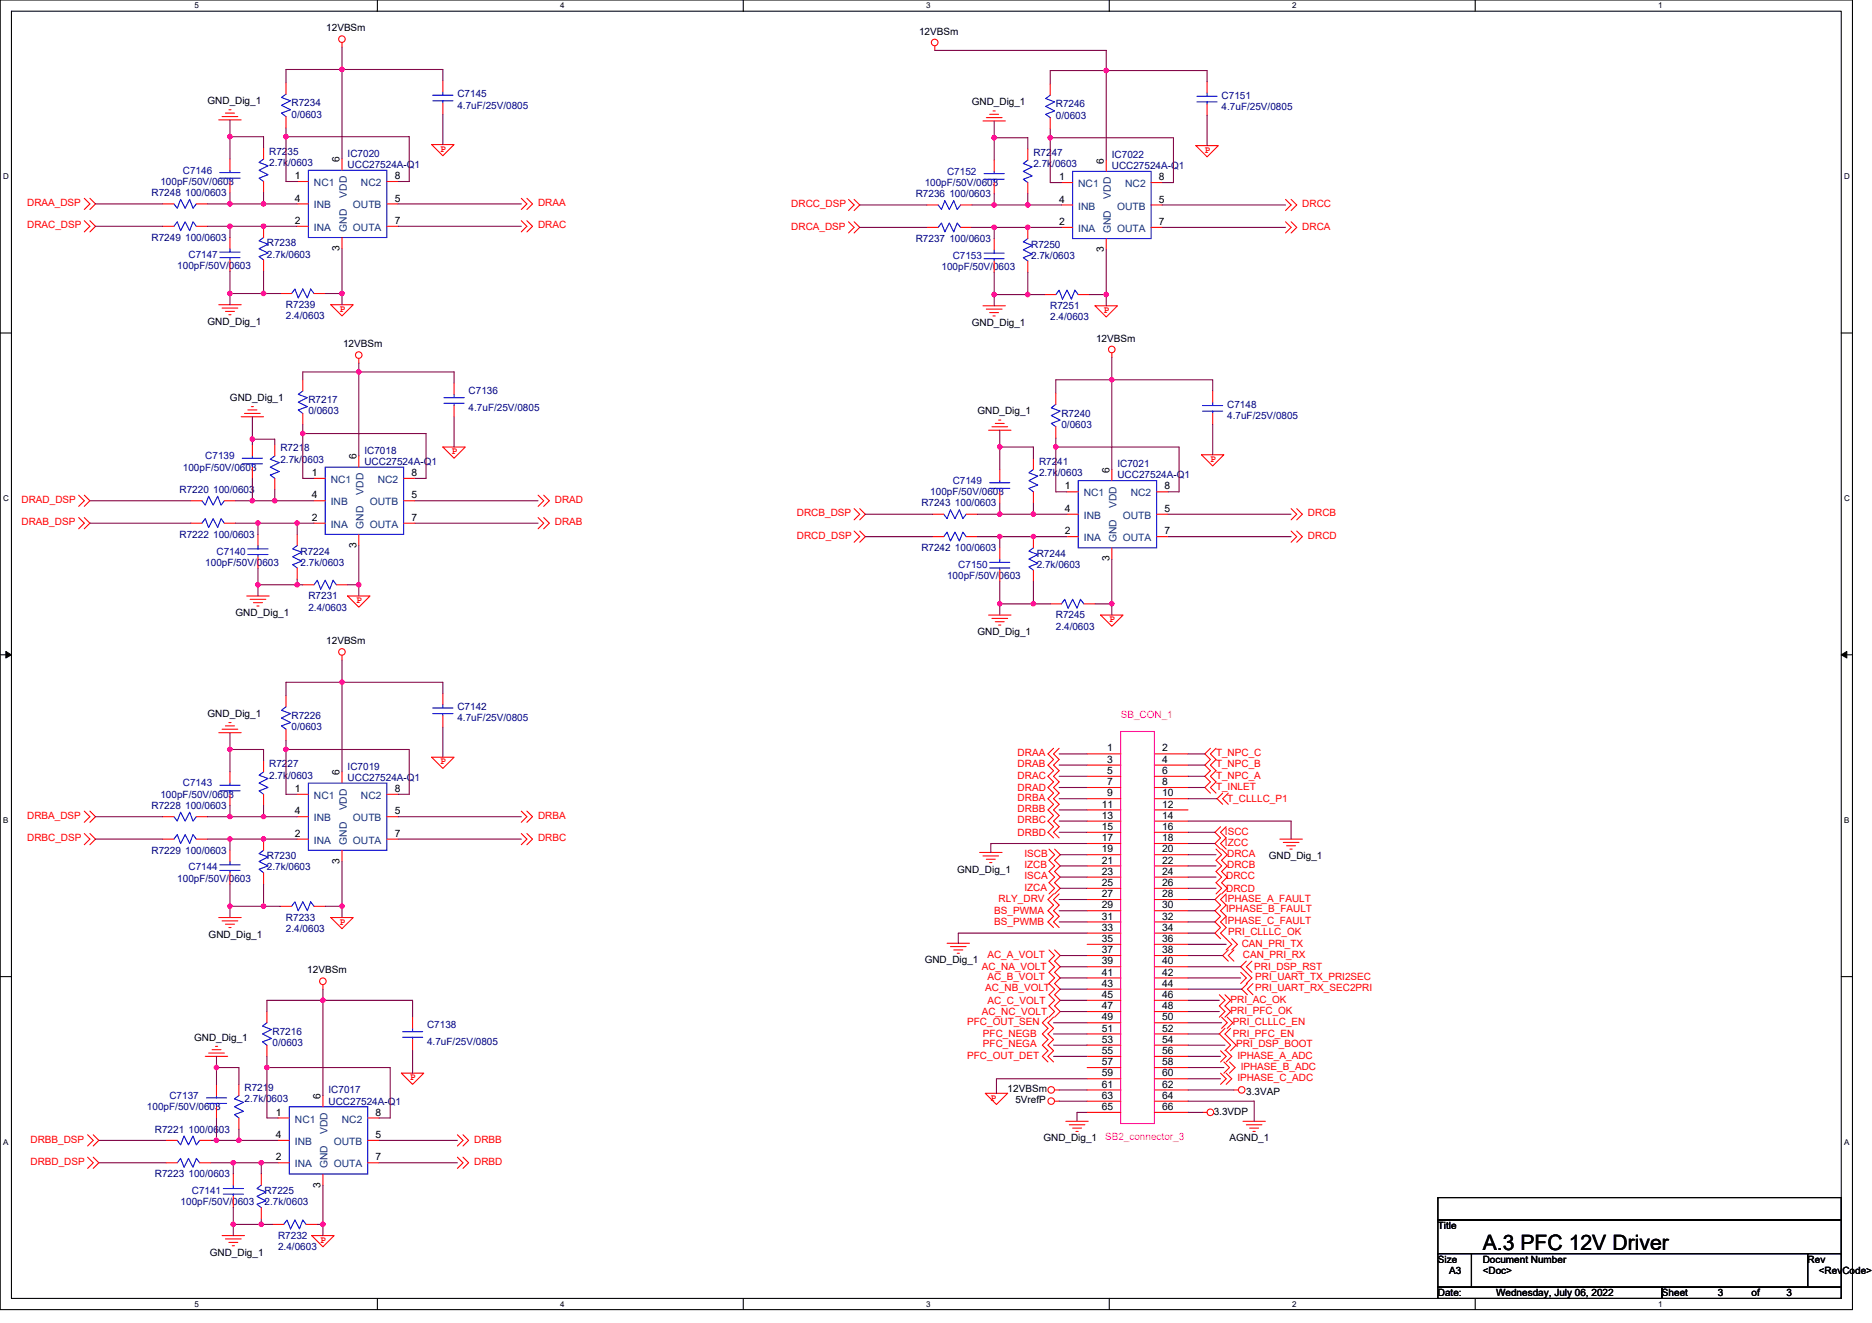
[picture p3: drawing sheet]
<svg xmlns="http://www.w3.org/2000/svg" width="297mm" height="210mm" viewBox="0 0 297 210" stroke-linecap="round" stroke-linejoin="round" font-family="sans-serif">
<path d="M0 0h293.9v207.9h-293.9zM1.8 1.8h290.4v204.3h-290.4z" fill="none" stroke="#000" stroke-width=".17"/>
<g fill="#fff">
<path d="M30.8 .2h.7v1.4h-.7z"/>
<path d="M30.8 206.3h.7v1.4h-.7z"/>
</g>
<path d="M59.9 0v1.8M59.9 206.1v1.8" fill="none" stroke="#000" stroke-width=".17"/>
<g fill="#fff">
<path d="M88.9 .2h.7v1.4h-.7z"/>
<path d="M88.9 206.3h.7v1.4h-.7z"/>
</g>
<path d="M117.9 0v1.8M117.9 206.1v1.8" fill="none" stroke="#000" stroke-width=".17"/>
<g fill="#fff">
<path d="M147 .2h.7v1.4h-.7z"/>
<path d="M147 206.3h.7v1.4h-.7z"/>
</g>
<path d="M176 0v1.8M176 206.1v1.8" fill="none" stroke="#000" stroke-width=".17"/>
<g fill="#fff">
<path d="M205 .2h.7v1.4h-.7z"/>
<path d="M205 206.3h.7v1.4h-.7z"/>
</g>
<path d="M234.1 0v1.8M234.1 206.1v1.8" fill="none" stroke="#000" stroke-width=".17"/>
<g fill="#fff">
<path d="M263.1 .2h.7v1.4h-.7z"/>
<path d="M263.1 206.3h.7v1.4h-.7z"/>
<path d="M.5 27.3h.9v1.4h-.9z"/>
<path d="M292.6 27.3h.9v1.4h-.9z"/>
<path d="M.5 78.4h.9v1.4h-.9z"/>
<path d="M292.6 78.4h.9v1.4h-.9z"/>
</g>
<path d="M0 52.9h1.8M292.2 52.9h1.7" fill="none" stroke="#000" stroke-width=".17"/>
<g fill="#fff">
<path d="M.5 129.5h.8v1.4h-.8z"/>
<path d="M292.6 129.5h.9v1.4h-.9z"/>
</g>
<path d="M0 103.9h1.8M292.2 103.9h1.7" fill="none" stroke="#000" stroke-width=".17"/>
<path d="M.9 103.4l.9 .5-.9 .5zM292.2 103.9l.8-.5v1z" fill="#000" stroke="#000" stroke-width=".16"/>
<g fill="#fff">
<path d="M.5 180.5h.8v1.4h-.8z"/>
<path d="M292.6 180.5h.9v1.4h-.9z"/>
</g>
<path d="M0 155h1.8M292.2 155h1.7M228.2 190.1h64v3.5h-64zM228.2 193.6h64v5.4h-64zM228.2 199h5.3v5.3h-5.3zM233.5 199h53.3v5.3h-53.3zM286.8 199h5.4v5.3h-5.4zM228.2 204.3h35.5v1.8h-35.5zM263.7 204.3h28.5v1.8h-28.5z" fill="none" stroke="#000" stroke-width=".17"/>
<g fill="none" stroke="#f00" stroke-width=".17">
<path d="M34.7 19h3.6M35.2 18.5h2.5M35.8 17.9h1.4M36.3 17.4h.4M45.4 13.2v1.7M45.4 18.5v1.8M54.3 6.8v.7M70.3 16.4v1.7M70.3 12.8v1.8M148.3 7.3v.7M156 19.2h3.5M156.5 18.7h2.5"/>
<path d="M157 18.1h1.5M157.6 17.6h.3M166.6 13.3v1.8M166.6 18.7v1.7M191.5 16.5v1.8M191.5 13v1.8M13.4 31.5l.9 .9-.9 .9M13.4 35l.9 .9-.9 .9M14.3 31.5l.9 .9-.9 .9M14.3 35l.9 .9-.9 .9M25.8 35.9h1.8M25.8 32.4h1.8"/>
<path d="M31.2 35.9h1.7M31.2 32.4h1.7M36.5 25.3v1.7M36.5 28.8v1.8M36.5 37.7v1.8M41.8 35.9v1.8M41.8 23.5v1.8M41.8 28.8v1.8M47.2 28.8h1.7M47.2 35.9h1.7M47.2 32.4h1.7M54.3 25.3v1.7"/>
<path d="M54.3 37.7v1.8M61.4 32.4h1.8M61.4 35.9h1.8M61.4 28.8h1.8M68.5 22.9h3.5l-1.7 1.8zM82.7 31.5l.9 .9-.9 .9M82.7 35l.9 .9-.9 .9M83.6 31.5l.9 .9-.9 .9M83.6 35l.9 .9-.9 .9M134.6 31.6l.9 .9-.9 .9M134.6 35.2l.9 .9-.9 .9M135.5 31.6l.9 .9-.9 .9"/>
<path d="M135.5 35.2l.9 .9-.9 .9M147.1 36.1h1.8M147.1 32.5h1.8M152.4 36.1h1.8M152.4 32.5h1.8M157.8 37.9v1.7M157.8 25.4v1.8M157.8 29v1.8M163.1 36.1v1.8M163.1 23.6v1.8M163.1 29v1.8M168.4 29h1.8"/>
<path d="M168.4 36.1h1.8M168.4 32.5h1.8M175.5 25.4v1.8M175.5 37.9v1.7M182.6 32.5h1.8M182.6 36.1h1.8M182.6 29h1.8M189.8 23.1h3.5l-1.8 1.8zM204 31.6l.9 .9-.9 .9M204 35.2l.9 .9-.9 .9M204.9 31.6l.9 .9-.9 .9M204.9 35.2l.9 .9-.9 .9"/>
<path d="M34.7 48.4h3.6M35.2 48.9h2.5M35.8 49.4h1.4M36.3 50h.4M36.5 41.3v1.7M41.8 41.3v1.7M44.5 46.6h1.8M49.8 46.6h1.8M52.5 48.4h3.5l-1.7 1.7zM56.9 56.9v.7M156 48.5h3.5M156.5 49.1h2.5"/>
<path d="M157 49.6h1.5M157.6 50.1h.3M157.8 41.4v1.8M163.1 41.4v1.8M165.8 46.8h1.7M171.1 46.8h1.8M173.8 48.5h3.5l-1.8 1.8zM176.4 56v.7M12.5 78.6l.9 .9-.9 .9M13.4 78.6l.9 .9-.9 .9M30.3 79.5h1.7M35.6 79.5h1.8"/>
<path d="M38.3 66.1h3.5M38.8 65.6h2.5M39.3 65.1h1.5M39.9 64.5h.3M40 70.6v1.8M40 74.1v1.8M43.6 70.6v1.8M43.6 75.9v1.8M48 60.3v1.8M48 65.6v1.8M49.8 75.9h1.8M49.8 79.5h1.8"/>
<path d="M56.9 72.4v1.7M64 79.5h1.8M64 75.9h1.8M70.3 71h3.5l-1.8 1.7zM72 64.4v1.7M72 60.8v1.8M85.4 78.6l.9 .9-.9 .9M86.3 78.6l.9 .9-.9 .9M156.9 68.3h3.5M157.4 67.7h2.5M157.9 67.2h1.4M158.5 66.7h.3"/>
<path d="M158.6 74.5v1.8M158.6 78.1v1.7M164 72.7v1.8M164 78.1v1.7M167.5 62.4v1.8M167.5 67.7v1.8M169.3 78.1h1.8M176.4 74.5v1.8M183.5 78.1h1.8M190.6 72.2h3.6l-1.8 1.8zM192.4 65.6v1.8M192.4 62.1v1.7"/>
<path d="M12.5 82.1l.9 .9-.9 .9M13.4 82.1l.9 .9-.9 .9M30.3 83h1.7M35.6 83h1.8M39.2 94.6h3.5M39.7 95.1h2.5M40.2 95.7h1.5M40.8 96.2h.3M40.9 88.4v1.7M40.9 84.8v1.8M47.2 90.1v1.8M47.2 84.8v1.8"/>
<path d="M48 92.8h1.8M49.8 83h1.8M53.4 92.8h1.8M55.2 94.6h3.5l-1.8 1.8zM56.9 84.8v1.8M64 83h1.8M85.4 82.1l.9 .9-.9 .9M86.3 82.1l.9 .9-.9 .9M135.5 80.7l.9 .9-.9 .9M135.5 84.3l.9 .9-.9 .9M136.4 80.7l.9 .9-.9 .9M136.4 84.3l.9 .9-.9 .9"/>
<path d="M148 85.2h1.8M148 81.6h1.8M153.3 85.2h1.8M153.3 81.6h1.8M156.9 97.6h3.5M157.4 98.1h2.5M157.9 98.7h1.4M158.5 99.2h.3M158.6 90.5v1.8M158.6 87v1.7M164 90.5v1.8M164 85.2v1.8"/>
<path d="M166.6 95.8h1.8M169.3 85.2h1.8M169.3 81.6h1.8M172 95.8h1.8M174.6 97.6h3.6l-1.8 1.8zM176.4 87v1.7M183.5 81.6h1.8M183.5 85.2h1.8M204.9 80.7l.9 .9-.9 .9M204.9 84.3l.9 .9-.9 .9M205.8 80.7l.8 .9-.8 .9M205.8 84.3l.8 .9-.8 .9"/>
<path d="M34.7 116.3h3.6M35.2 115.7h2.5M35.8 115.2h1.4M36.3 114.7h.4M45.4 110.4v1.8M45.4 115.7v1.8M54.3 104v.7M70.3 113.6v1.8M70.3 110.1v1.7M167.2 118.8l-.9 .9 .9 .8-.9 .9 .9 .9-.9 .9 .9 .9-.9 .9 .9 .9-.9 .9 .9 .9-.9 .8 .9 .9-.9 .9 .9 .9-.9 .9 .9 .9M168.1 118.8l-.9 .9 .9 .8-.9 .9 .9 .9-.9 .9 .9 .9-.9 .9 .9 .9-.9 .9 .9 .9-.9 .8 .9 .9-.9 .9 .9 .9-.9 .9 .9 .9M172.5 119.7h5.3"/>
<path d="M183.2 119.7h5.3M192.1 118.8l-.9 .9 .9 .8-.9 .9 .9 .9-.9 .9 .9 .9-.9 .9 .9 .9M193 118.8l-.9 .9 .9 .8-.9 .9 .9 .9-.9 .9 .9 .9-.9 .9 .9 .9M13.4 128.7l.9 .9-.9 .9M13.4 132.3l.9 .9-.9 .9M14.3 128.7l.9 .9-.9 .9M14.3 132.3l.9 .9-.9 .9M25.8 129.6h1.8M25.8 133.2h1.8M31.2 129.6h1.7M31.2 133.2h1.7M36.5 138.5v1.8"/>
<path d="M36.5 135v1.7M36.5 122.5v1.8M36.5 126.1v1.7M41.8 120.7v1.8M41.8 126.1v1.7M41.8 138.5v1.8M41.8 133.2v1.8M47.2 126.1h1.7M47.2 133.2h1.7M47.2 129.6h1.7M54.3 122.5v1.8M54.3 135v1.7"/>
<path d="M61.4 129.6h1.8M61.4 133.2h1.8M61.4 126.1h1.8M68.5 120.2h3.5l-1.7 1.8zM82.7 128.7l.9 .9-.9 .9M82.7 132.3l.9 .9-.9 .9M83.6 128.7l.9 .9-.9 .9M83.6 132.3l.9 .9-.9 .9M155.4 135.3h3.6M156 135.8h2.5M156.5 136.4h1.4M157 136.9h.4"/>
<path d="M166.5 134.8l.8 .9-.8 .8 .8 .9-.8 .9 .8 .9-.8 .9 .8 .9-.8 .9M167.3 134.8l.9 .9-.9 .8 .9 .9-.9 .9 .9 .9-.9 .9 .9 .9-.9 .9M172.5 121.4h5.3M172.5 123.2h5.3M172.5 125h5.3M172.5 126.8h5.3M172.5 128.5h5.3M172.5 130.3h5.3M172.5 132.1h5.3M172.5 133.9h5.3M172.5 135.7h5.3M172.5 137.4h5.3"/>
<path d="M172.5 139.2h5.3M183.2 121.4h5.3M183.2 123.2h5.3M183.2 125h5.3M183.2 126.8h5.3M183.2 128.5h5.3M183.2 130.3h5.3M183.2 132.1h5.3M183.2 133.9h5.3M183.2 135.7h5.3M183.2 137.4h5.3M183.2 139.2h5.3"/>
<path d="M193 134.8l.8 .9-.8 .8 .8 .9-.8 .9 .8 .9-.8 .9 .8 .9-.8 .9M193.7 131.2l-.9 .9 .9 .9-.9 .9 .9 .9M193.8 134.8l.9 .9-.9 .8 .9 .9-.9 .9 .9 .9-.9 .9 .9 .9-.9 .9M194 125.9l-.9 .9 .9 .9M194.6 131.2l-.9 .9 .9 .9-.9 .9 .9 .9M194.9 125.9l-.9 .9 .9 .9M203.1 133.2h3.5M203.6 133.7h2.5M204.1 134.2h1.5M204.7 134.8h.3M34.7 145.6h3.6M35.2 146.2h2.5"/>
<path d="M35.8 146.7h1.4M36.3 147.2h.4M44.5 143.8h1.8M49.8 143.8h1.8M51.2 156.3v.7M52.5 145.6h3.5l-1.7 1.8zM150.3 149.7h3.5M150.8 150.2h2.5M151.3 150.8h1.5M151.9 151.3h.3M166.5 150.8l.8 .9-.8 .8 .8 .9-.8 .9 .8 .9-.8 .9 .8 .9-.8 .9 .8 .9-.8 .9 .8 .8-.8 .9M167.2 141.9l-.9 .9 .9 .9-.9 .8 .9 .9-.9 .9 .9 .9"/>
<path d="M167.3 150.8l.9 .9-.9 .8 .9 .9-.9 .9 .9 .9-.9 .9 .9 .9-.9 .9 .9 .9-.9 .9 .9 .8-.9 .9M168.1 141.9l-.9 .9 .9 .9-.9 .8 .9 .9-.9 .9 .9 .9M172.5 141h5.3M172.5 142.8h5.3M172.5 144.5h5.3M172.5 146.3h5.3M172.5 148.1h5.3M172.5 149.9h5.3M172.5 151.7h5.3M172.5 153.4h5.3M172.5 155.2h5.3M172.5 157h5.3"/>
<path d="M172.5 158.8h5.3M183.2 141h5.3M183.2 142.8h5.3M183.2 144.5h5.3M183.2 146.3h5.3M183.2 148.1h5.3M183.2 149.9h5.3M183.2 151.7h5.3M183.2 153.4h5.3M183.2 155.2h5.3M183.2 157h5.3M183.2 158.8h5.3"/>
<path d="M193.5 157.9l.9 .9-.9 .9 .9 .8-.9 .9M193.7 141.9l-.9 .9 .9 .9-.9 .8 .9 .9-.9 .9 .9 .9-.9 .9 .9 .9M194.4 157.9l.9 .9-.9 .9 .9 .8-.9 .9M194.6 141.9l-.9 .9 .9 .9-.9 .8 .9 .9-.9 .9 .9 .9-.9 .9 1.7 1.8-.8 .9M194.9 150.8l-.9 .9 .9 .8M195.4 149l.9 .9-.9 .9M195.8 150.8l-.9 .9 .9 .8M196.9 154.3l.9 .9-.9 .9M197.8 152.5l-.9 .9 1.7 1.8-.8 .9M197.9 156.1l-.9 .9 .9 .9M198.6 152.5l-.8 .9 .8 .9M198.8 156.1l-.9 .9 .9 .9"/>
<path d="M32.6 167.7h3.5M33.1 167.1h2.5M33.7 166.6h1.4M34.2 166.1h.3M34.4 172.1v1.8M34.4 175.7v1.7M37.9 172.1v1.8M37.9 177.4v1.8M42.4 160.5v1.8M42.4 165.9v1.8M44.1 177.4h1.8M51.2 173.9v1.8"/>
<path d="M58.4 177.4h1.7M63.7 170.3h3.5l-1.7 1.8zM65.5 165v1.8M65.5 161.4v1.8M156.3 173.5h3.6l-1.8 1.8zM166.3 161.4l-.9 .9 .9 .9-.9 .9 .9 .9-.9 .9 .9 .9-.9 .9 .9 .9M167.2 161.4l-.9 .9 .9 .9-.9 .9 .9 .9-.9 .9 .9 .9-.9 .9 .9 .9M167.3 173h.8M167.3 174.8h.8M169.1 178h3.6M169.7 178.5h2.4M170.2 179h1.4"/>
<path d="M170.7 179.6h.4M172.5 160.5h5.3M172.5 162.3h5.3M172.5 164.1h5.3M172.5 165.9h5.3M172.5 167.7h5.3M172.5 169.4h5.3M172.5 171.2h5.3M172.5 173h5.3M172.5 174.8h5.3M172.5 176.6h5.3M183.2 160.5h5.3"/>
<path d="M183.2 162.3h5.3M183.2 164.1h5.3M183.2 165.9h5.3M183.2 167.7h5.3M183.2 169.4h5.3M183.2 171.2h5.3M183.2 173h5.3M183.2 174.8h5.3M183.2 176.6h5.3M190.8 176.6h.7M193.7 166.8l.9 .9-.9 .9M193.7 170.3l.9 .9-.9 .9"/>
<path d="M193.8 161.4l.9 .9-.9 .9M194.2 168.6l.9 .8-.9 .9M194.4 163.2l-.9 .9 1.8 1.8-.9 .9M194.6 166.8l.8 .9-.8 .9M194.6 170.3l.8 .9-.8 .9M194.7 161.4l.9 .9-.9 .9M195.1 168.6l.9 .8-.9 .9M195.3 163.2l-.9 .9 1.7 1.8-.8 .9M195.8 173h.7M197.2 178h3.6M197.8 178.5h2.4M198.3 179h1.4"/>
<path d="M198.8 179.6h.4M13.9 180.1l.9 .9-.9 .9M13.9 183.7l.9 .9-.9 .8M14.8 180.1l.9 .9-.9 .9M14.8 183.7l.9 .9-.9 .8M26.3 184.6h1.8M26.3 181h1.8M31.7 184.6h1.8M31.7 181h1.8M35.2 196.1h3.6M35.8 196.6h2.5M36.3 197.2h1.4"/>
<path d="M36.8 197.7h.4M37 189.9v1.8M37 186.3v1.8M41.5 191.7v1.7M41.5 186.3v1.8M43.2 194.3h1.8M44.1 184.6h1.8M44.1 181h1.8M48.6 194.3h1.8M49.5 196.1h3.5l-1.8 1.8zM51.2 186.3v1.8M58.4 181h1.7"/>
<path d="M58.4 184.6h1.7M72.6 180.1l.9 .9-.9 .9M72.6 183.7l.9 .9-.9 .8M73.5 180.1l.9 .9-.9 .9M73.5 183.7l.9 .9-.9 .8"/>
<circle cx="54.3" cy="6.2" r=".52"/>
<circle cx="148.3" cy="6.7" r=".52"/>
<circle cx="56.9" cy="56.4" r=".52"/>
<circle cx="176.4" cy="55.5" r=".52"/>
<circle cx="54.3" cy="103.5" r=".52"/>
<circle cx="51.2" cy="155.7" r=".53"/>
<circle cx="166.8" cy="173" r=".52"/>
<circle cx="166.8" cy="174.8" r=".52"/>
<circle cx="192" cy="176.5" r=".52"/>
<circle cx="197" cy="173" r=".52"/>
</g>
<g fill="none" stroke="#00f" stroke-width=".17">
<path d="M45.4 14.9l-.7 .6 1.4 .5-1.4 .7 1.4 .7-1.4 .5 .7 .6M68.7 15.1h3.2M68.7 16h3.2M70.3 16v.4M70.3 14.6v.5M166.6 15.1l-.7 .5 1.4 .6-1.4 .7 1.4 .7-1.4 .5 .7 .6M189.9 15.3h3.2M189.9 16.2h3.2M191.5 16.2v.3M191.5 14.8v.5M27.6 35.9l.5-.7 .6 1.4 .7-1.4 .7 1.4 .5-1.4 .6 .7M27.6 32.4l.5 .7 .6-1.5 .7 1.5 .7-1.5 .5 1.5 .6-.7"/>
<path d="M34.9 28.3h3.2M34.9 27.4h3.2M36.5 27v.4M36.5 28.3v.5M36.5 39.5v.5M41.8 37.7l-.7 .5 1.4 .6-1.4 .7 1.4 .7-1.4 .5 .7 .6M41.8 25.3l-.7 .5 1.4 .5-1.4 .7 1.4 .7-1.4 .6 .7 .5M48.9 27h12.5v10.7h-12.5zM148.9 36.1l.5-.7 .5 1.4 .7-1.4 .7 1.4 .6-1.4 .5 .7M148.9 32.5l.5 .8 .5-1.5 .7 1.5 .7-1.5 .6 1.5 .5-.8M156.1 28.4h3.2M156.1 27.6h3.2"/>
<path d="M157.8 39.6v.6M157.8 27.2v.4M157.8 28.4v.6M163.1 37.9l-.7 .5 1.4 .5-1.4 .7 1.4 .8-1.4 .5 .7 .5M163.1 25.4l-.7 .6 1.4 .5-1.4 .7 1.4 .7-1.4 .5 .7 .6M170.2 27.2h12.4v10.7h-12.4zM34.9 40h3.2M34.9 40.9h3.2M36.5 40.9v.4M49.8 46.6l-.5-.7-.5 1.4-.8-1.4-.7 1.4-.5-1.4-.5 .7M156.1 40.2h3.2M156.1 41.1h3.2"/>
<path d="M157.8 41.1v.3M171.1 46.8l-.5-.7-.6 1.4-.7-1.4-.7 1.4-.5-1.4-.6 .7M32 79.5l.6 .7 .5-1.4 .7 1.4 .7-1.4 .6 1.4 .5-.7M38.4 73.6h3.3M38.4 72.7h3.3M40 72.4v.3M40 73.6v.5M43.6 72.4l-.7 .5 1.4 .5-1.4 .7 1.4 .7-1.4 .6 .7 .5M48 62.1l-.7 .5 1.5 .5-1.5 .7 1.5 .7-1.5 .6 .7 .5M51.6 74.1h12.4v10.7h-12.4zM70.4 63.1h3.3M70.4 64h3.3"/>
<path d="M72 64v.4M72 62.6v.5M157 77.5h3.2M157 76.6h3.2M158.6 76.3v.3M158.6 77.5v.6M164 74.5l-.7 .5 1.4 .6-1.4 .7 1.4 .7-1.4 .5 .7 .6M167.5 64.2l-.7 .5 1.4 .6-1.4 .7 1.4 .7-1.4 .5 .7 .5M171.1 76.3h12.4v10.7h-12.4zM190.8 64.4h3.2M190.8 65.3h3.2M192.4 65.3v.3"/>
<path d="M192.4 63.8v.6M32 83l.6-.7 .5 1.4 .7-1.4 .7 1.4 .6-1.4 .5 .7M39.3 87.1h3.2M39.3 88h3.2M40.9 88v.4M40.9 86.6v.5M47.2 86.6l-.8 .5 1.5 .6-1.5 .7 1.5 .7-1.5 .5 .8 .5M49.8 92.8l.6-.7 .5 1.4 .7-1.4 .7 1.4 .5-1.4 .6 .7M149.8 85.2l.5-.7 .5 1.4 .7-1.4 .7 1.4 .6-1.4 .5 .7M149.8 81.6l.5 .7 .5-1.4 .7 1.4 .7-1.4 .6 1.4 .5-.7M157 89.3h3.2M157 90.1h3.2"/>
<path d="M158.6 90.1v.4M158.6 88.7v.6M164 87l-.7 .5 1.4 .5-1.4 .7 1.4 .7-1.4 .6 .7 .5M168.4 95.8l.5-.7 .6 1.4 .7-1.4 .7 1.4 .5-1.4 .6 .7M45.4 112.2l-.7 .5 1.4 .6-1.4 .7 1.4 .7-1.4 .5 .7 .5M68.7 112.4h3.2M68.7 113.3h3.2M70.3 113.3v.3M70.3 111.8v.6M27.6 129.6l.5 .7 .6-1.4 .7 1.4 .7-1.4 .5 1.4 .6-.7M27.6 133.2l.5-.7 .6 1.4 .7-1.4 .7 1.4 .5-1.4 .6 .7M34.9 137.3h3.2"/>
<path d="M34.9 138.2h3.2M34.9 125.5h3.2M34.9 124.6h3.2M36.5 138.2v.3M36.5 136.7v.6M36.5 124.3v.3M36.5 125.5v.6M41.8 122.5l-.7 .5 1.4 .6-1.4 .7 1.4 .7-1.4 .5 .7 .6M41.8 135l-.7 .5 1.4 .5-1.4 .7 1.4 .7-1.4 .6 .7 .5M48.9 124.3h12.5v10.7h-12.5zM46.3 143.8l.5-.7 .5 1.4 .7-1.4 .8 1.4 .5-1.4 .5 .7M32.8 175.1h3.2"/>
<path d="M32.8 174.2h3.2M34.4 173.9v.3M34.4 175.1v.6M37.9 173.9l-.7 .5 1.4 .6-1.4 .7 1.4 .7-1.4 .5 .7 .5M42.4 162.3l-.7 .6 1.4 .5-1.4 .7 1.4 .7-1.4 .6 .7 .5M45.9 175.7h12.5v10.6h-12.5zM63.9 163.7h3.2M63.9 164.6h3.2M65.5 164.6v.4M65.5 163.2v.5M28.1 184.6l.6-.7 .5 1.4 .7-1.4 .7 1.4 .6-1.4 .5 .7M28.1 181l.6 .7 .5-1.4 .7 1.4 .7-1.4 .6 1.4 .5-.7"/>
<path d="M35.4 188.6h3.2M35.4 189.5h3.2M37 189.5v.4M37 188.1v.5M41.5 188.1l-.7 .5 1.4 .6-1.4 .7 1.4 .7-1.4 .5 .7 .6M48.6 194.3l-.6-.7-.5 1.5-.7-1.5-.7 1.5-.6-1.5-.5 .7"/>
</g>
<path d="M177.8 116.1h5.4v62.2h-5.4z" fill="none" stroke="#f0f" stroke-width=".17"/>
<g fill="none" stroke="#800040" stroke-width=".17">
<path d="M36.5 19v2.7M54.3 11h-8.9v2.2M54.3 11v14.3M54.3 11h16v1.8M54.3 7.5v3.5M70.3 18.1v4.8M148.3 8h27.2v3.2M157.8 19.2v2.7M175.5 11.2h16v1.8M175.5 11.2h-8.9v2.1M175.5 11.2v14.2M191.5 18.3v4.8"/>
<path d="M15.2 32.4h10.6M15.2 35.9h10.6M32.9 32.4h3.6M32.9 35.9h3.6M36.5 32.4h5.3M36.5 21.7v3.6M36.5 30.6v1.8M36.5 21.7h5.3v1.8M36.5 35.9v1.8M36.5 35.9h10.7M41.8 30.6v1.8M41.8 32.4h5.4"/>
<path d="M45.4 21.7v7.1h1.8M45.4 20.3v1.4h19.5v7.1h-1.7M54.3 39.5v7.1M63.2 32.4h19.5M63.2 35.9h19.5M136.4 32.5h10.7M136.4 36.1h10.7M154.2 32.5h3.6M154.2 36.1h3.6M157.8 30.8v1.7M157.8 32.5h5.3M157.8 36.1h10.6"/>
<path d="M157.8 36.1v1.8M157.8 21.9h5.3v1.7M157.8 21.9v3.5M163.1 30.8v1.7M163.1 32.5h5.3M166.6 20.4v1.5M166.6 21.9h19.6v7.1h-1.8M166.6 21.9v7.1h1.8M175.5 39.6v7.2M184.4 32.5h19.6M184.4 36.1h19.6M36.5 43v3.6"/>
<path d="M36.5 46.6v1.8M36.5 46.6h5.3M41.8 46.6h2.7M41.8 43v3.6M51.6 46.6h2.7M54.3 46.6v1.8M56.9 59h-8.9v1.3M56.9 57.6v1.4M56.9 59h15.1v1.8M56.9 59v13.4M157.8 46.8h5.3M157.8 43.2v3.6"/>
<path d="M157.8 46.8v1.7M163.1 43.2v3.6M163.1 46.8h2.7M172.9 46.8h2.6M175.5 46.8v1.7M176.4 56.7v3.6M14.3 79.5h16M37.4 79.5h2.6M40 66.1v3.6M40 75.9v3.6M40 69.7v.9M40 69.7h3.6v.9"/>
<path d="M40 79.5h3.6M43.6 79.5h6.2M43.6 77.7v1.8M48 67.4v1.4M48 68.8v7.1h1.8M48 68.8h19.6v7.1h-1.8M65.8 79.5h19.6M72 66.1v4.9M158.6 71h5.4v1.7M158.6 68.3v2.7M158.6 71v3.5M158.6 79.8v1.8"/>
<path d="M164 79.8v1.8M167.5 69.5v1.5M167.5 71v7.1h1.8M167.5 71h19.6v7.1h-1.8M176.4 60.3h16v1.8M176.4 60.3h-8.9v2.1M176.4 60.3v14.2M192.4 67.4v4.8M14.3 83h16M37.4 83h3.5M40.9 90.1v2.7M40.9 83h6.3"/>
<path d="M40.9 83v1.8M40.9 92.8h6.3M40.9 92.8v1.8M47.2 83h2.6M47.2 83v1.8M47.2 91.9v.9h.8M55.2 92.8h1.7M56.9 86.6v6.2M56.9 92.8v1.8M65.8 83h19.6M137.3 81.6h10.7M137.3 85.2h10.7"/>
<path d="M155.1 81.6h3.5M155.1 85.2h3.5M158.6 81.6h5.4M158.6 85.2h10.7M158.6 85.2v1.8M158.6 95.8h5.4M158.6 92.3v3.5M158.6 95.8v1.8M164 81.6h5.3M164 95.8h2.6M164 92.3v3.5M173.8 95.8h2.6"/>
<path d="M176.4 88.7v7.1M176.4 95.8v1.8M185.3 81.6h19.6M185.3 85.2h19.6M36.5 116.3v2.7M36.5 119v3.5M36.5 119h5.3v1.7M45.4 117.5v1.5M45.4 119v7.1h1.8M45.4 119h19.5v7.1h-1.7M54.3 108.3h16v1.8M54.3 104.7v3.6"/>
<path d="M54.3 108.3h-8.9v2.1M54.3 108.3v14.2M70.3 115.4v4.8M168.1 119.7h4.4M188.5 119.7h2.7M15.2 129.6h10.6M15.2 133.2h10.6M32.9 129.6h3.6M32.9 133.2h3.6M36.5 127.8v1.8M36.5 133.2v1.8M36.5 129.6h5.3"/>
<path d="M41.8 127.8v1.8M41.8 129.6h5.4M47.2 133.2h-10.7M54.3 136.7v7.1M63.2 129.6h19.5M63.2 133.2h19.5M168.1 121.4h4.4M168.1 123.2h4.4M168.1 125h4.4M168.1 126.8h4.4M168.1 128.5h4.4M168.1 130.3h4.4"/>
<path d="M168.1 132.1h4.4M168.2 135.7h4.3M168.2 137.4h4.3M168.2 139.2h4.3M172.5 133.9h-15.3v1.4M188.5 135.7h4.5M188.5 137.4h4.5M188.5 139.2h4.5M188.5 132.1h4.3M188.5 133.9h4.3M188.5 121.4h2.7M188.5 123.2h2.7"/>
<path d="M188.5 125h2.7M188.5 130.3h16.4v2.9M188.5 126.8h4.6M36.5 143.8h5.3M36.5 140.3v3.5M36.5 143.8v1.8M41.8 143.8h2.7M41.8 140.3v3.5M51.2 158.8v15.1M51.2 158.8h14.3v2.6M51.2 158.8h-8.8v1.7M51.2 157v1.8"/>
<path d="M51.6 143.8h2.7M54.3 143.8v1.8M168.1 142.8h4.4M168.1 144.5h4.4M168.1 146.3h4.4M168.2 151.7h4.3M168.2 153.4h4.3M168.2 155.2h4.3M168.2 157h4.3M168.2 158.8h4.3M168.2 141h4.3M172.5 148.1h-20.4v1.6"/>
<path d="M188.5 141h4.5M188.5 158.8h5M188.5 157h8.5M188.5 142.8h4.3M188.5 144.5h4.3M188.5 146.3h4.3M188.5 148.1h4.3M188.5 153.4h8.4M188.5 155.2h8.4M188.5 149.9h6.1M188.5 151.7h5.5M34.4 169.4v2.7"/>
<path d="M34.4 177.4v3.6M34.4 169.4h3.5v2.7M34.4 167.7v1.7M37.9 179.2v1.8M42.4 169.4v8h1.7M42.4 169.4h19.5v8h-1.8M42.4 167.7v1.7M65.5 166.8v3.5M167.2 162.3h5.3M167.2 164.1h5.3M167.2 165.9h5.3M167.2 167.7h5.3"/>
<path d="M168.1 173h4.4M168.1 174.8h4.4M168.2 160.5h4.3M172.5 171.2h-14.4v2.3M172.5 176.6h-1.6v1.4M188.5 174.8h10.5v3.2M188.5 171.2h5.2M188.5 169.4h5.7M188.5 173h7.3M188.5 160.5h5M188.5 164.1h5M188.5 176.6h2.3"/>
<path d="M188.5 165.9h5.9M188.5 162.3h5.3M188.5 167.7h5.2M15.7 181h10.6M15.7 184.6h10.6M33.5 184.6h3.5M33.5 181h.9M34.4 181h3.5M37 191.7v2.6M37 194.3v1.8M37 184.6h4.5M37 194.3h4.5"/>
<path d="M37 184.6v1.7M37.9 181h6.2M41.5 184.6h2.6M41.5 184.6v1.7M41.5 193.4v.9M41.5 194.3h1.7M50.4 194.3h.8M51.2 188.1v6.2M51.2 194.3v1.8M60.1 184.6h12.5M60.1 181h12.5"/>
</g>
<g fill="#f0f" stroke="#f0f" stroke-width=".17">
<circle cx="54.3" cy="108.3" r=".35"/>
<circle cx="54.3" cy="11" r=".35"/>
<circle cx="175.5" cy="11.2" r=".35"/>
<circle cx="36.5" cy="21.7" r=".35"/>
<circle cx="45.4" cy="21.7" r=".35"/>
<circle cx="36.5" cy="118.9" r=".35"/>
<circle cx="45.4" cy="118.9" r=".35"/>
<circle cx="157.7" cy="21.9" r=".35"/>
<circle cx="166.6" cy="21.9" r=".35"/>
<circle cx="41.8" cy="32.4" r=".35"/>
<circle cx="36.5" cy="32.4" r=".35"/>
<circle cx="41.8" cy="129.6" r=".35"/>
<circle cx="36.5" cy="129.6" r=".35"/>
<circle cx="157.7" cy="32.5" r=".35"/>
<circle cx="163.1" cy="32.5" r=".35"/>
<circle cx="41.8" cy="35.9" r=".35"/>
<circle cx="36.5" cy="35.9" r=".35"/>
<circle cx="41.8" cy="133.2" r=".35"/>
<circle cx="36.5" cy="133.2" r=".35"/>
<circle cx="157.7" cy="36.1" r=".35"/>
<circle cx="163.1" cy="36.1" r=".35"/>
<circle cx="54.3" cy="46.6" r=".35"/>
<circle cx="175.5" cy="46.7" r=".35"/>
<circle cx="41.8" cy="46.6" r=".35"/>
<circle cx="36.5" cy="46.6" r=".35"/>
<circle cx="41.8" cy="143.8" r=".35"/>
<circle cx="36.5" cy="143.8" r=".35"/>
<circle cx="54.3" cy="143.8" r=".35"/>
<circle cx="163.1" cy="46.7" r=".35"/>
<circle cx="157.7" cy="46.7" r=".35"/>
<circle cx="51.2" cy="158.8" r=".35"/>
<circle cx="56.9" cy="59" r=".35"/>
<circle cx="176.4" cy="60.3" r=".35"/>
<circle cx="40" cy="69.7" r=".35"/>
<circle cx="158.6" cy="70.9" r=".35"/>
<circle cx="34.3" cy="169.4" r=".35"/>
<circle cx="42.3" cy="169.4" r=".35"/>
<circle cx="48" cy="68.8" r=".35"/>
<circle cx="167.5" cy="70.9" r=".35"/>
<circle cx="40" cy="79.5" r=".35"/>
<circle cx="43.6" cy="79.5" r=".35"/>
<circle cx="34.3" cy="181" r=".35"/>
<circle cx="37.9" cy="181" r=".35"/>
<circle cx="158.6" cy="81.6" r=".35"/>
<circle cx="164" cy="81.6" r=".35"/>
<circle cx="40.9" cy="83" r=".35"/>
<circle cx="47.1" cy="83" r=".35"/>
<circle cx="41.4" cy="184.5" r=".35"/>
<circle cx="37" cy="184.5" r=".35"/>
<circle cx="158.6" cy="85.2" r=".35"/>
<circle cx="164" cy="85.2" r=".35"/>
<circle cx="56.9" cy="92.8" r=".35"/>
<circle cx="176.4" cy="95.8" r=".35"/>
<circle cx="40.9" cy="92.8" r=".35"/>
<circle cx="158.6" cy="95.8" r=".35"/>
<circle cx="164" cy="95.8" r=".35"/>
<circle cx="47.1" cy="92.8" r=".35"/>
<circle cx="41.4" cy="194.3" r=".35"/>
<circle cx="37" cy="194.3" r=".35"/>
<circle cx="51.2" cy="194.3" r=".35"/>
</g>
<text font-size="3.4" x="235.3" y="198.4">A.3 PFC 12V Driver</text>
<g font-size="1.6">
<text x="51.8" y="5">12VBSm</text>
<text x="145.8" y="5.5">12VBSm</text>
<text x="32.9" y="16.5">GND_Dig_1</text>
<text x="154.2" y="16.7">GND_Dig_1</text>
<text x="46.8" y="28.4">1</text>
<text x="53.9" y="25.8" transform="rotate(-90 53.9 25.8)">6</text>
<text x="62.6" y="28.4">8</text>
<text x="168.1" y="28.6">1</text>
<text x="175.2" y="26" transform="rotate(-90 175.2 26)">6</text>
<text x="183.9" y="28.6">8</text>
<text x="46.8" y="35.5">2</text>
<text x="46.8" y="32">4</text>
<text x="62.6" y="32">5</text>
<text x="62.6" y="35.5">7</text>
<text x="168.1" y="35.7">2</text>
<text x="168.1" y="32.2">4</text>
<text x="183.9" y="32.2">5</text>
<text x="183.9" y="35.7">7</text>
<text x="53.9" y="39.9" transform="rotate(-90 53.9 39.9)">3</text>
<text x="175.2" y="40" transform="rotate(-90 175.2 40)">3</text>
<text x="32.9" y="51.6">GND_Dig_1</text>
<text x="154.2" y="51.7">GND_Dig_1</text>
<text x="54.4" y="55.1">12VBSm</text>
<text x="173.9" y="54.2">12VBSm</text>
<text x="36.5" y="63.6">GND_Dig_1</text>
<text x="155.1" y="65.8">GND_Dig_1</text>
<text x="49.5" y="75.5">1</text>
<text x="56.6" y="72.9" transform="rotate(-90 56.6 72.9)">6</text>
<text x="65.3" y="75.5">8</text>
<text x="168.9" y="77.7">1</text>
<text x="176" y="75" transform="rotate(-90 176 75)">6</text>
<text x="184.8" y="77.7">8</text>
<text x="49.5" y="82.7">2</text>
<text x="49.5" y="79.1">4</text>
<text x="65.3" y="79.1">5</text>
<text x="65.3" y="82.7">7</text>
<text x="168.9" y="81.2">4</text>
<text x="184.8" y="81.2">5</text>
<text x="56.6" y="87" transform="rotate(-90 56.6 87)">3</text>
<text x="168.9" y="84.8">2</text>
<text x="176" y="89.1" transform="rotate(-90 176 89.1)">3</text>
<text x="184.8" y="84.8">7</text>
<text x="37.4" y="97.8">GND_Dig_1</text>
<text x="155.1" y="100.8">GND_Dig_1</text>
<text x="51.8" y="102.2">12VBSm</text>
<text x="32.9" y="113.8">GND_Dig_1</text>
<text x="175.7" y="119.3">1</text>
<text x="184.4" y="119.3">2</text>
<text x="46.8" y="125.7">1</text>
<text x="53.9" y="123" transform="rotate(-90 53.9 123)">6</text>
<text x="62.6" y="125.7">8</text>
<text x="175.7" y="121.1">3</text>
<text x="175.7" y="122.8">5</text>
<text x="175.7" y="124.6">7</text>
<text x="184.4" y="121.1">4</text>
<text x="184.4" y="122.8">6</text>
<text x="184.4" y="124.6">8</text>
<text x="46.8" y="129.2">4</text>
<text x="62.6" y="129.2">5</text>
<text x="174.8" y="128.2">11</text>
<text x="174.8" y="129.9">13</text>
<text x="174.8" y="131.7">15</text>
<text x="175.7" y="126.4">9</text>
<text x="184.4" y="126.4">10</text>
<text x="184.4" y="128.2">12</text>
<text x="184.4" y="129.9">14</text>
<text x="184.4" y="131.7">16</text>
<text x="46.8" y="132.8">2</text>
<text x="53.9" y="137.1" transform="rotate(-90 53.9 137.1)">3</text>
<text x="62.6" y="132.8">7</text>
<text x="174.8" y="133.5">17</text>
<text x="174.8" y="135.3">19</text>
<text x="174.8" y="137.1">21</text>
<text x="184.4" y="133.5">18</text>
<text x="184.4" y="135.3">20</text>
<text x="184.4" y="137.1">22</text>
<text x="201.3" y="136.4">GND_Dig_1</text>
<text x="151.9" y="138.5">GND_Dig_1</text>
<text x="174.8" y="138.8">23</text>
<text x="174.8" y="140.6">25</text>
<text x="174.8" y="142.4">27</text>
<text x="184.4" y="138.8">24</text>
<text x="184.4" y="140.6">26</text>
<text x="184.4" y="142.4">28</text>
<text x="33.1" y="148.8">GND_Dig_1</text>
<text x="174.8" y="144.2">29</text>
<text x="174.8" y="145.9">31</text>
<text x="174.8" y="147.7">33</text>
<text x="174.8" y="149.5">35</text>
<text x="184.4" y="144.2">30</text>
<text x="184.4" y="145.9">32</text>
<text x="184.4" y="147.7">34</text>
<text x="184.4" y="149.5">36</text>
<text x="48.8" y="154.5">12VBSm</text>
<text x="146.7" y="152.9">GND_Dig_1</text>
<text x="174.8" y="151.3">37</text>
<text x="174.8" y="153.1">39</text>
<text x="174.8" y="154.8">41</text>
<text x="184.4" y="151.3">38</text>
<text x="184.4" y="153.1">40</text>
<text x="184.4" y="154.8">42</text>
<text x="174.8" y="156.6">43</text>
<text x="174.8" y="158.4">45</text>
<text x="174.8" y="160.2">47</text>
<text x="174.8" y="161.9">49</text>
<text x="184.4" y="156.6">44</text>
<text x="184.4" y="158.4">46</text>
<text x="184.4" y="160.2">48</text>
<text x="184.4" y="161.9">50</text>
<text x="30.8" y="165.2">GND_Dig_1</text>
<text x="174.8" y="163.7">51</text>
<text x="174.8" y="165.5">53</text>
<text x="174.8" y="167.3">55</text>
<text x="184.4" y="163.7">52</text>
<text x="184.4" y="165.5">54</text>
<text x="184.4" y="167.3">56</text>
<text x="159.9" y="173.4">12VBSm</text>
<text x="174.8" y="169.1">57</text>
<text x="174.8" y="170.8">59</text>
<text x="174.8" y="172.6">61</text>
<text x="184.4" y="169.1">58</text>
<text x="184.4" y="170.8">60</text>
<text x="184.4" y="172.6">62</text>
<text x="197.8" y="173.7">3.3VAP</text>
<text x="43.8" y="177.1">1</text>
<text x="50.9" y="174.4" transform="rotate(-90 50.9 174.4)">6</text>
<text x="59.6" y="177.1">8</text>
<text x="161.1" y="175.1">5VrefP</text>
<text x="174.8" y="174.4">63</text>
<text x="174.8" y="176.2">65</text>
<text x="184.4" y="174.4">64</text>
<text x="184.4" y="176.2">66</text>
<text x="192.6" y="176.9">3.3VDP</text>
<text x="43.8" y="184.2">2</text>
<text x="43.8" y="180.6">4</text>
<text x="59.6" y="180.6">5</text>
<text x="59.6" y="184.2">7</text>
<text x="165.6" y="181.2">GND_Dig_1</text>
<text x="195.1" y="181.2">AGND_1</text>
<text x="50.9" y="188.5" transform="rotate(-90 50.9 188.5)">3</text>
<text x="228.2" y="195.1">Title</text>
<text x="33.3" y="199.3">GND_Dig_1</text>
<text x="228.2" y="200.4">Size</text>
<text x="229.9" y="202.2">A3</text>
<text x="235.3" y="200.4">Document Number</text>
<text x="235.3" y="202.2">&lt;Doc&gt;</text>
<text x="286.8" y="200.4">Rev</text>
<text x="288.6" y="202.2">&lt;RevCode&gt;</text>
<text x="228.2" y="205.7">Date:</text>
<text x="237.4" y="205.7">Wednesday, July 06, 2022</text>
<text x="263.7" y="205.7">Sheet</text>
<text x="272.6" y="205.7">3</text>
<text x="277.9" y="205.7">of</text>
<text x="283.5" y="205.7">3</text>
</g>
<g font-size="1.6" fill="#000080">
<text x="46.3" y="16.9">R7234</text>
<text x="72.6" y="15.5">C7145</text>
<text x="72.6" y="17.3">4.7uF/25V/0805</text>
<text x="167.5" y="17.1">R7246</text>
<text x="193.8" y="15.6">C7151</text>
<text x="193.8" y="17.4">4.7uF/25V/0805</text>
<text x="46.3" y="18.7">0/0603</text>
<text x="167.5" y="18.8">0/0603</text>
<text x="25.5" y="29.3">100pF/50V/0603</text>
<text x="42.7" y="24.5">R7235</text>
<text x="42.7" y="26.3">2.7k/0603</text>
<text x="55.2" y="24.9">IC7020</text>
<text x="55.2" y="26.7">UCC27524A-Q1</text>
<text x="146.7" y="29.5">100pF/50V/0603</text>
<text x="164" y="24.7">R7247</text>
<text x="164" y="26.5">2.7k/0603</text>
<text x="176.4" y="25.1">IC7022</text>
<text x="176.4" y="26.8">UCC27524A-Q1</text>
<text x="24" y="31.1">R7248 100/0603</text>
<text x="145.3" y="31.3">R7236 100/0603</text>
<text x="24" y="38.2">R7249 100/0603</text>
<text x="42.4" y="39.1">R7238</text>
<text x="42.4" y="40.9">2.7k/0603</text>
<text x="145.3" y="38.4">R7237 100/0603</text>
<text x="163.6" y="39.3">R7250</text>
<text x="163.6" y="41.1">2.7k/0603</text>
<text x="28.1" y="42.7">100pF/50V/0603</text>
<text x="149.4" y="42.8">100pF/50V/0603</text>
<text x="45.4" y="48.9">R7239</text>
<text x="45.4" y="50.7">2.4/0603</text>
<text x="166.6" y="49.1">R7251</text>
<text x="166.6" y="50.8">2.4/0603</text>
<text x="48.9" y="64">R7217</text>
<text x="48.9" y="65.8">0/0603</text>
<text x="74.4" y="62.6">C7136</text>
<text x="74.4" y="65.3">4.7uF/25V/0805</text>
<text x="194.7" y="64.7">C7148</text>
<text x="44.5" y="71.6">R7218</text>
<text x="168.4" y="66.1">R7240</text>
<text x="168.4" y="67.9">0/0603</text>
<text x="194.7" y="66.5">4.7uF/25V/0805</text>
<text x="29" y="74.7">100pF/50V/0603</text>
<text x="44.5" y="73.4">2.7k/0603</text>
<text x="57.8" y="72">IC7018</text>
<text x="57.8" y="73.8">UCC27524A-Q1</text>
<text x="164.9" y="73.8">R7241</text>
<text x="164.9" y="75.6">2.7k/0603</text>
<text x="177.3" y="74.1">IC7021</text>
<text x="177.3" y="75.9">UCC27524A-Q1</text>
<text x="28.5" y="78.2">R7220 100/0603</text>
<text x="146.2" y="80.4">R7243 100/0603</text>
<text x="147.6" y="78.6">100pF/50V/0603</text>
<text x="28.5" y="85.3">R7222 100/0603</text>
<text x="32.6" y="89.8">100pF/50V/0603</text>
<text x="47.7" y="88">R7224</text>
<text x="47.7" y="89.8">2.7k/0603</text>
<text x="146.2" y="87.5">R7242 100/0603</text>
<text x="164.5" y="88.4">R7244</text>
<text x="48.9" y="95.1">R7231</text>
<text x="150.3" y="91.9">100pF/50V/0603</text>
<text x="164.5" y="90.1">2.7k/0603</text>
<text x="48.9" y="96.9">2.4/0603</text>
<text x="167.5" y="98.1">R7245</text>
<text x="167.5" y="99.9">2.4/0603</text>
<text x="72.6" y="112.7">C7142</text>
<text x="46.3" y="114.2">R7226</text>
<text x="46.3" y="115.9">0/0603</text>
<text x="72.6" y="114.5">4.7uF/25V/0805</text>
<text x="42.7" y="121.8">R7227</text>
<text x="42.7" y="123.6">2.7k/0603</text>
<text x="55.2" y="122.2">IC7019</text>
<text x="55.2" y="123.9">UCC27524A-Q1</text>
<text x="24" y="128.4">R7228 100/0603</text>
<text x="25.5" y="126.6">100pF/50V/0603</text>
<text x="24" y="135.5">R7229 100/0603</text>
<text x="42.4" y="136.4">R7230</text>
<text x="28.1" y="139.9">100pF/50V/0603</text>
<text x="42.4" y="138.2">2.7k/0603</text>
<text x="45.4" y="146.2">R7233</text>
<text x="45.4" y="147.9">2.4/0603</text>
<text x="43.2" y="164.3">R7216</text>
<text x="43.2" y="166.1">0/0603</text>
<text x="67.8" y="163.2">C7138</text>
<text x="67.8" y="165.9">4.7uF/25V/0805</text>
<text x="38.8" y="173.2">R7219</text>
<text x="52.1" y="173.5">IC7017</text>
<text x="23.3" y="176.2">100pF/50V/0603</text>
<text x="24.6" y="179.7">R7221 100/0603</text>
<text x="38.8" y="174.9">2.7k/0603</text>
<text x="52.1" y="175.3">UCC27524A-Q1</text>
<text x="24.6" y="186.9">R7223 100/0603</text>
<text x="28.7" y="191.3">100pF/50V/0603</text>
<text x="42" y="189.5">R7225</text>
<text x="42" y="191.3">2.7k/0603</text>
<text x="44.1" y="196.6">R7232</text>
<text x="44.1" y="198.4">2.4/0603</text>
</g>
<g font-size="1.6" fill="#0000a0">
<text x="29" y="27.6">C7146</text>
<text x="150.3" y="27.7">C7152</text>
<text x="29.9" y="40.9">C7147</text>
<text x="151.2" y="41.1">C7153</text>
<text x="32.6" y="72.9">C7139</text>
<text x="151.2" y="76.8">C7149</text>
<text x="34.4" y="88">C7140</text>
<text x="152.1" y="90.1">C7150</text>
<text x="29" y="124.8">C7143</text>
<text x="29.9" y="138.2">C7144</text>
<text x="26.9" y="174.4">C7137</text>
<text x="30.4" y="189.5">C7141</text>
</g>
<g font-size="1.6" fill="#004080">
<text x="49.8" y="29.5">NC1</text>
<text x="57.3" y="29.5">NC2</text>
<text x="171.1" y="29.7">NC1</text>
<text x="178.5" y="29.7">NC2</text>
<text x="49.8" y="33.1">INB</text>
<text x="55" y="31.4" transform="rotate(-90 55 31.4)">VDD</text>
<text x="56" y="33.1">OUTB</text>
<text x="171.1" y="33.3">INB</text>
<text x="176.3" y="31.5" transform="rotate(-90 176.3 31.5)">VDD</text>
<text x="177.3" y="33.3">OUTB</text>
<text x="49.8" y="36.6">INA</text>
<text x="55" y="36.8" transform="rotate(-90 55 36.8)">GND</text>
<text x="56" y="36.6">OUTA</text>
<text x="171.1" y="36.8">INA</text>
<text x="176.3" y="37" transform="rotate(-90 176.3 37)">GND</text>
<text x="177.3" y="36.8">OUTA</text>
<text x="52.5" y="76.6">NC1</text>
<text x="59.9" y="76.6">NC2</text>
<text x="52.5" y="83.8">INA</text>
<text x="52.5" y="80.2">INB</text>
<text x="57.7" y="83.9" transform="rotate(-90 57.7 83.9)">GND</text>
<text x="57.7" y="78.5" transform="rotate(-90 57.7 78.5)">VDD</text>
<text x="58.7" y="80.2">OUTB</text>
<text x="58.7" y="83.8">OUTA</text>
<text x="172" y="78.8">NC1</text>
<text x="172" y="82.3">INB</text>
<text x="177.2" y="80.6" transform="rotate(-90 177.2 80.6)">VDD</text>
<text x="178.2" y="82.3">OUTB</text>
<text x="179.4" y="78.8">NC2</text>
<text x="172" y="85.9">INA</text>
<text x="177.2" y="86.1" transform="rotate(-90 177.2 86.1)">GND</text>
<text x="178.2" y="85.9">OUTA</text>
<text x="49.8" y="126.8">NC1</text>
<text x="49.8" y="130.3">INB</text>
<text x="55" y="128.6" transform="rotate(-90 55 128.6)">VDD</text>
<text x="56" y="130.3">OUTB</text>
<text x="57.3" y="126.8">NC2</text>
<text x="49.8" y="133.9">INA</text>
<text x="55" y="134.1" transform="rotate(-90 55 134.1)">GND</text>
<text x="56" y="133.9">OUTA</text>
<text x="46.8" y="178.2">NC1</text>
<text x="54.2" y="178.2">NC2</text>
<text x="46.8" y="185.3">INA</text>
<text x="46.8" y="181.7">INB</text>
<text x="52" y="185.4" transform="rotate(-90 52 185.4)">GND</text>
<text x="52" y="180" transform="rotate(-90 52 180)">VDD</text>
<text x="53" y="181.7">OUTB</text>
<text x="53" y="185.3">OUTA</text>
</g>
<g font-size="1.6" fill="#f00">
<text x="69.9" y="24.1">P</text>
<text x="191.2" y="24.3">P</text>
<text x="4.3" y="32.7">DRAA_DSP</text>
<text x="85.4" y="32.7">DRAA</text>
<text x="125.6" y="32.9">DRCC_DSP</text>
<text x="206.6" y="32.9">DRCC</text>
<text x="4.3" y="36.3">DRAC_DSP</text>
<text x="85.4" y="36.3">DRAC</text>
<text x="125.6" y="36.4">DRCA_DSP</text>
<text x="206.6" y="36.4">DRCA</text>
<text x="53.9" y="49.5">P</text>
<text x="175.2" y="49.7">P</text>
<text x="71.7" y="72.1">P</text>
<text x="192.1" y="73.3">P</text>
<text x="3.4" y="79.8">DRAD_DSP</text>
<text x="3.4" y="83.4">DRAB_DSP</text>
<text x="88" y="79.8">DRAD</text>
<text x="88" y="83.4">DRAB</text>
<text x="126.4" y="82">DRCB_DSP</text>
<text x="207.5" y="82">DRCB</text>
<text x="126.4" y="85.5">DRCD_DSP</text>
<text x="207.5" y="85.5">DRCD</text>
<text x="56.6" y="95.7">P</text>
<text x="176.1" y="98.7">P</text>
<text x="69.9" y="121.3">P</text>
<text x="161.5" y="120">DRAA</text>
<text x="161.5" y="121.8">DRAB</text>
<text x="161.5" y="123.6">DRAC</text>
<text x="161.5" y="125.5">DRAD</text>
<text x="193" y="120">T_NPC_C</text>
<text x="193" y="121.8">T_NPC_B</text>
<text x="193" y="123.6">T_NPC_A</text>
<text x="193" y="125.3">T_INLET</text>
<text x="4.3" y="130">DRBA_DSP</text>
<text x="85.4" y="130">DRBA</text>
<text x="161.5" y="127.1">DRBA</text>
<text x="161.5" y="128.9">DRBB</text>
<text x="161.5" y="130.7">DRBC</text>
<text x="194.7" y="127.3">T_CLLLC_P1</text>
<text x="4.3" y="133.5">DRBC_DSP</text>
<text x="85.4" y="133.5">DRBC</text>
<text x="161.5" y="132.6">DRBD</text>
<text x="162.6" y="136">ISCB</text>
<text x="162.6" y="137.8">IZCB</text>
<text x="194.4" y="132.5">ISCC</text>
<text x="194.4" y="134.2">IZCC</text>
<text x="194.7" y="136">DRCA</text>
<text x="194.7" y="137.8">DRCB</text>
<text x="158.5" y="143.1">RLY_DRV</text>
<text x="162.6" y="139.6">ISCA</text>
<text x="162.6" y="141.4">IZCA</text>
<text x="194.4" y="143.1">IPHASE_A_FAULT</text>
<text x="194.6" y="139.6">DRCC</text>
<text x="194.6" y="141.5">DRCD</text>
<text x="53.9" y="146.7">P</text>
<text x="157.8" y="145.1">BS_PWMA</text>
<text x="157.8" y="146.9">BS_PWMB</text>
<text x="194.4" y="146.7">IPHASE_C_FAULT</text>
<text x="194.6" y="144.7">IPHASE_B_FAULT</text>
<text x="194.9" y="148.5">PRI_CLLLC_OK</text>
<text x="155.8" y="154">AC_NA_VOLT</text>
<text x="156.7" y="152">AC_A_VOLT</text>
<text x="156.7" y="155.6">AC_B_VOLT</text>
<text x="197" y="150.2">CAN_PRI_TX</text>
<text x="197.2" y="152">CAN_PRI_RX</text>
<text x="199" y="154">PRI_DSP_RST</text>
<text x="199.2" y="155.6">PRI_UART_TX_PRI2SEC</text>
<text x="155.8" y="161.1">AC_NC_VOLT</text>
<text x="156.3" y="157.4">AC_NB_VOLT</text>
<text x="156.7" y="159.3">AC_C_VOLT</text>
<text x="195.3" y="159.1">PRI_AC_OK</text>
<text x="195.3" y="160.9">PRI_PFC_OK</text>
<text x="199.2" y="157.4">PRI_UART_RX_SEC2PRI</text>
<text x="153.5" y="162.7">PFC_OUT_SEN</text>
<text x="156" y="164.6">PFC_NEGB</text>
<text x="156" y="166.2">PFC_NEGA</text>
<text x="195.6" y="162.7">PRI_CLLLC_EN</text>
<text x="195.6" y="164.6">PRI_PFC_EN</text>
<text x="196.1" y="166.2">PRI_DSP_BOOT</text>
<text x="65.1" y="171.5">P</text>
<text x="153.5" y="168">PFC_OUT_DET</text>
<text x="196.3" y="168">IPHASE_A_ADC</text>
<text x="196.3" y="171.6">IPHASE_C_ADC</text>
<text x="196.9" y="169.8">IPHASE_B_ADC</text>
<text x="157.2" y="174.7">P</text>
<text x="4.8" y="181.4">DRBB_DSP</text>
<text x="4.8" y="184.9">DRBD_DSP</text>
<text x="75.2" y="181.4">DRBB</text>
<text x="75.2" y="184.9">DRBD</text>
<text x="50.9" y="197.3">P</text>
</g>
<g font-size="1.6" fill="#f0f">
<text x="177.8" y="114">SB_CON_1</text>
<text x="175.3" y="181">SB2_connector_3</text>
</g>
<g font-size="1.3">
<text x="30.8" y="1.3">5</text>
<text x="88.9" y="1.3">4</text>
<text x="147" y="1.3">3</text>
<text x="205" y="1.3">2</text>
<text x="263.1" y="1.3">1</text>
<text x=".5" y="28.4">D</text>
<text x="292.6" y="28.4">D</text>
<text x=".5" y="79.5">C</text>
<text x="292.6" y="79.5">C</text>
<text x=".5" y="130.6">B</text>
<text x="292.6" y="130.6">B</text>
<text x=".5" y="181.7">A</text>
<text x="292.6" y="181.7">A</text>
<text x="30.8" y="207.4">5</text>
<text x="88.9" y="207.4">4</text>
<text x="147" y="207.4">3</text>
<text x="205" y="207.4">2</text>
<text x="263.1" y="207.4">1</text>
</g>
</svg>
